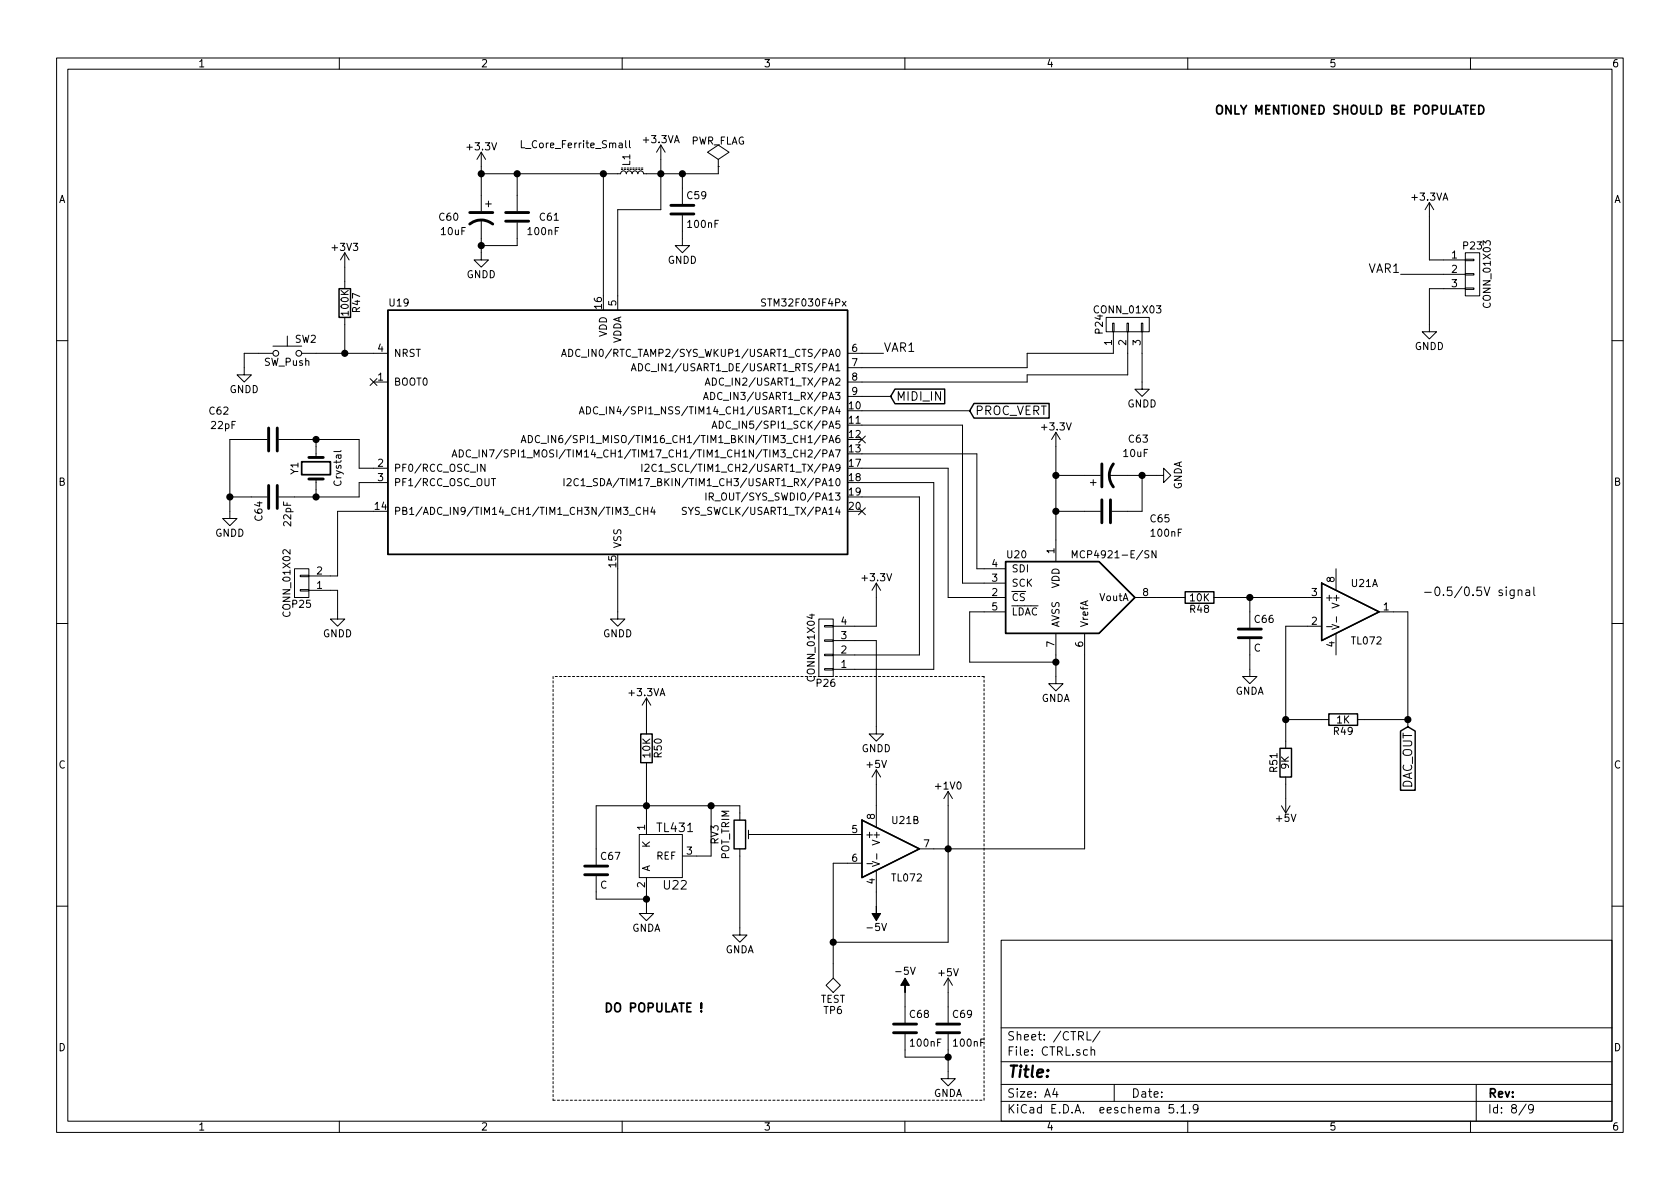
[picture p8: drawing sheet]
<svg xmlns="http://www.w3.org/2000/svg" width="297mm" height="210mm" viewBox="0 0 297 210" stroke-linecap="round" stroke-linejoin="round" font-family="sans-serif">
<g fill="none" stroke="#000" stroke-width=".18">
<path d="M10 10.3h277v189.9h-277zM12 12.2h273v186.1h-273zM60 10.3v1.9M110 10.3v1.9M160 10.3v1.9M210 10.3v1.9M260 10.3v1.9M85.1 38.9v7.1h1.3l-1.3 1.2-1.3-1.2h1.3M85.1 26.9l.8 1.3M85.1 26.9v10.4M85.1 26.9l-.8 1.3M85.9 36.1h1"/>
<path d="M86.4 35.6v1M91.4 30.7v6.6M91.4 39.4v4h-6.3M106.7 30.7v21.6M109.9 30h.2M110.4 30h.2M110.6 24.9v1.1l.2 .1M110.9 30h.2M111.3 24.9v1.1l.2 .1M111.4 30h.2M111.9 30h.2M111.9 29.7h.2"/>
<path d="M112.4 30h.2M112.4 29.7h.2M112.9 30h.3M112.9 29.7h.3M113.4 30h.3M113.4 29.7h.3M116.8 25.6v11.5h-7.6v17.8M116.8 25.6l-.7 1.3M116.8 25.6l.8 1.3M120.6 38.1v5.3h1.3l-1.3 1.3-1.2-1.3h1.2M120.6 30.7v5.4M127 29.5v1.2h-13.2l-.1-.3-.3-.2-.4 .1-.2 .4-.1-.3-.4-.2-.3 .1-.2 .4-.1-.3-.4-.2-.4 .1-.2 .4-.1-.3-.3-.2-.4 .1-.2 .4h-24.6"/>
<path d="M127 28.2l1.9-1.3-1.9-1.3-1.9 1.3 1.9 1.3v1.3M127 29.5h.1M252.7 35.8l-.7 1.3M252.7 35.8v10.2h6.4M252.7 35.8l.8 1.3M50.8 59.4v1.8M61 44.7l-.8 1.3M61 44.7v6.3M61 56.1v6.4M61 44.7l.7 1.3M148.9 53.3l.7 .8M149.6 53.3l-.7 .8"/>
<path d="M195.6 56.1h7.6v2.6h-7.6zM196.7 57.1h.3v1.6h-.3zM196.8 58.7v3.8h-15.2v2.5h-31.7M199.3 57.1h.2v1.6h-.2zM199.4 58.7v7.6h-17.8v1.3h-31.7M201.8 57.1h.3v1.6h-.3zM201.9 58.7v10.1h1.3l-1.3 1.3-1.2-1.3h1.2M247.6 48.5h11.5M259.1 50.9h1.5v.3h-1.5zM259.1 48.4h1.5v.2h-1.5zM259.1 45.8h1.5v.3h-1.5zM259.1 44.7h2.5v7.6h-2.5z"/>
<path d="M259.1 51h-6.4v7.7h1.3l-1.3 1.2-1.2-1.2h1.2M10 60.2h2M47.2 77.7h-6.6v14h1.3l-1.3 1.3-1.2-1.3h1.2M48.3 62.5h-5.1v3.8h1.2l-1.2 1.3-1.3-1.3h1.3M48.3 61.2h5M49.3 77.7h14.2v5.1h5.1M53.3 62.5h15.3M55.9 77.7v3.2M60.3 79.7l-.2 .2h-1.1M65.4 66.9l1.2 1.3M66 67.6h2.6M66.6 66.9l-1.2 1.3"/>
<path d="M81.2 79.5a.64 .64 0 0 1 .7 .7 .64 .64 0 0 1-.7 .6zM83.2 79.7a.51 .51 0 0 0-.6 0 .51 .51 0 0 0-.2 .6 .46 .46 0 0 0 .3 .5 .46 .46 0 0 0 .5-.1M84.7 79.5v1.3M86 79.5v1.3l-.7-1.3v1.3M86.5 79.5h.9l-.6 1.3M92.2 78.3l.4-1.3 .4 1.3M92.3 77.9h.6M93.4 77a.64 .64 0 0 1 .8 .6 .64 .64 0 0 1-.8 .7zM95.4 77.1a.51 .51 0 0 0-.6 0 .51 .51 0 0 0-.2 .6 .46 .46 0 0 0 .3 .5 .46 .46 0 0 0 .5 0M95.7 78.4h.9M96.9 77v1.3M98.2 77v1.3l-.7-1.3v1.3"/>
<path d="M99.3 63l.4-1.2 .4 1.2M99.4 62.7h.6M100.6 61.8a.64 .64 0 0 1 .7 .6 .64 .64 0 0 1-.7 .6zM102.4 73.2l.4-1.3 .5 1.3M102.5 61.9a.5 .5 0 0 0-.6 0 .5 .5 0 0 0-.1 .6 .45 .45 0 0 0 .2 .5 .45 .45 0 0 0 .5-.1M102.5 72.8h.6M103.7 71.9a.64 .64 0 0 1 .7 .7 .64 .64 0 0 1-.7 .6zM105.7 72.1a.6 .6 0 0 0-.8 .4 .6 .6 0 0 0 .6 .7l.2-.1M105.9 73.3h1M111.6 65.6l.4-1.3 .5 1.3M111.7 65.2h.6M112.9 64.3a.64 .64 0 0 1 .7 .6 .64 .64 0 0 1-.7 .7z"/>
<path d="M124.4 70.7l.4-1.3 .4 1.3M124.5 70.3h.6M124.7 68.1l.4-1.3 .4 1.3M124.8 67.8h.6M125.7 69.4a.64 .64 0 0 1 .7 .6 .64 .64 0 0 1-.7 .7zM125.9 75.7l.4-1.2 .4 1.2M126 75.4h.6M127.2 74.5a.64 .64 0 0 1 .7 .6 .64 .64 0 0 1-.7 .6zM149.9 62.5h6.3M149.9 70.1h7.6M151.8 77.1l1.2 1.2M152.4 75.2h17.8v27.9h7.6"/>
<path d="M152.4 72.6h19M153 77.1l-1.2 1.2M186.7 76.4l.8 1.3M186.7 76.4v22.9M186.7 76.4l-.8 1.3M285 60.2h2M40.6 87.9h6.6M55.9 84.7v3.2M66 90.4h-6.3v11.4h-5.1M68.6 85.3h-5.1v2.6h-14.2M79.9 80.8l.5-1.3 .4 1.3M80.1 80.5h.6"/>
<path d="M83.4 80.9h1M85.8 82.1v1.3l-.8-1.3v1.3M86.9 84.6h.7M99.7 84.6v1.3M100.3 84.8l.4-.2 .3 .4-.8 .9h.8M102.3 84.8a.51 .51 0 0 0-.7 0 .51 .51 0 0 0-.1 .6 .46 .46 0 0 0 .2 .5 .46 .46 0 0 0 .6-.1M102.7 85l.4-.4v1.3M102.7 85.9h.8M103.7 86h1M110.2 89.7h.8l-.4 .5 .4 .1v.6l-.2 .1-.6-.1M111.3 91.1h.9M113.3 89.8a.6 .6 0 0 0-.9 .5 .6 .6 0 0 0 .6 .7l.3-.1"/>
<path d="M113.5 82.1v1.3M113.8 89.7v1.3M113.8 90.3h.7M114 82.2l.5-.1 .3 .3-.1 .2-.7 .8h.8M114.5 89.7v1.3M115.4 89.7l-.3 .8h.8M115.7 90.1v.9M116 82.2a.6 .6 0 0 0-.8 .4 .6 .6 0 0 0 .6 .8l.2-.2M121.4 89.8l-.5-.1-.3 .3 .2 .3 .5 .2v.4l-.2 .1-.5-.1M124.8 87.2v1.2M125.4 87.8l.7-.1v-.4l-.2-.1h-.5v1.2M125.7 87.8l.4 .6"/>
<path d="M151.8 89.8l1.2 1.2M152.4 85.3h12.7v33.1h-17.8M152.4 87.9h10.2v27.9h-15.3M152.4 82.8h15.2v22.9h10.2M152.4 80.3h20.3v20.3h5.1M153 89.8l-1.2 1.2M186.7 84.1h7.9M186.7 90.4h7.9M189.6 98.6v-1.2l.4 .9 .4-.9v1.2M192.8 85.3h1M193.3 84.8v1M196.1 84.1h9.6v-1.3l1.3 1.3-1.3 1.2v-1.2"/>
<path d="M201.9 84.1v6.3h-5.3M204.4 97.4v1.2l-.7-1.2v1.2M10 110.3h2M52.1 100.6h2.5v5.1h-2.5zM53.1 101.7h1.5v.3h-1.5zM53.1 104.3h1.5v.2h-1.5zM54.6 104.4h5.1v5.1h1.3l-1.3 1.2-1.3-1.2h1.3M109.2 100.6v8.9h1.3l-1.3 1.2-1.3-1.2h1.3M144.8 109.5h2.5v10.1h-2.5zM145.8 110.6h1.5v.3h-1.5zM145.8 113.2h1.5v.2h-1.5zM145.8 115.7h1.5v.2h-1.5z"/>
<path d="M145.8 118.2h1.5v.3h-1.5zM147.3 113.3h7.6v16.5h1.3l-1.3 1.3-1.2-1.3h1.2M154.9 103.1v7.6h-7.6M154.9 103.1l-.7 1.3M154.9 103.1l.8 1.3M177.8 108.2h-6.4v8.9h15.3M186.7 112v8.9h1.3l-1.3 1.3-1.3-1.3h1.3M191.8 112v38.1h-29.2M200.7 105.7h8.8M214.6 105.7h19.1M221 113v6.6h1.2l-1.2 1.3-1.3-1.3h1.3M221 105.7v5.3"/>
<path d="M233.7 110.7h-6.4v21.6M234.5 110.8h1M235.5 110.4l1.3 .5-1.3 .4M236.2 100.6v3.8M236.2 112v3.8M236.3 109.1v.9M243.8 108.2h5.1v20.3M267.7 104.3v1.2l-.3 .3h-.3M267.7 104.4l-.4-.1-.2 .1v.8a.48 .48 0 0 0 .6 .1M268.4 104.4h.1a.37 .37 0 0 1 .6 .1v.8M268.4 104.3v1M269.8 104.4h.6l.1 .9"/>
<path d="M270.5 104.7h-.5a.31 .31 0 0 0-.3 .3 .31 .31 0 0 0 .3 .3h.5M271.2 103.8v1.3l.2 .2M285 110.3h2M114.3 123.4l-.8 1.3M114.3 123.4v6.4M114.3 134.9v12.7M114.3 123.4l.8 1.3M154.9 136.1l-.7 1.3M154.9 136.1v10.2M154.9 136.1l.8 1.3M167.6 139.9v26.7h-20.3M167.6 139.9l-.7 1.3"/>
<path d="M167.6 139.9l.8 1.3M227.3 127.2h7.6M227.3 137.4v6.4M240 127.2h8.9M105.4 154.9v4.1h8.9M113 147.6h7.6v7.6h-7.6zM114.3 155.2v6.3h1.3l-1.3 1.3-1.3-1.3h1.3M125.7 142.5v8.9h-5.1M130.8 150.1v15.2h1.3l-1.3 1.3-1.3-1.3h1.3M130.8 145v-2.5h-25.4v10.4M132.3 147.6h20.1M132.3 146.8v1.5"/>
<path d="M152.4 152.6h-5.1v20.4M153.3 152.7h1M154.2 152.3l1.3 .5-1.3 .4M154.9 153.9v6.4M155 151v.9M226.6 142.5l.7 1.3M228.1 142.5l-.8 1.3M10 160.2h2M146 174.2l1.3-1.2 1.3 1.2-1.3 1.3zM160 175.5v5.3M167.6 173v7.8M167.6 173l-.7 1.2"/>
<path d="M167.6 173l.8 1.2M177 166.3h108v32h-108zM285 160.2h2M60 198.3v1.9M110 198.3v1.9M160 198.3v1.9M160 182.9v4h7.6M167.6 182.9v7.8h1.3l-1.3 1.3-1.2-1.3h1.2M177 194.8h108M177 191.8h108M177 187.8h108M177 181.8h108"/>
<path d="M186.5 192.5l-.4 1h1M186.8 193v1M192.2 182.4v1.5h.7M192.9 185.7l.2-.1 .4 .1v.9M192.9 185.1v1.5M194.5 182.3l-1.3 2M197 191.8v3M207.5 195.3h-.7l-.1 .7 .2-.1 .5 .1 .1 .2v.5l-.2 .1-.6-.1M208.2 196.7v.1M208.8 195.8l.4-.5v1.5M208.8 196.8h.9M210 198.3v1.9"/>
<path d="M210.3 196.7v.1M211.8 196v.1a.48 .48 0 0 1-.7 .1l-.1-.2 .1-.6a.48 .48 0 0 1 .7 .1 1.27 1.27 0 0 1-.3 1.2l-.4 .1M260 198.3v1.9M261 191.8v6.5M269.8 195.2l-1.2 2M271.1 196l-.3 .3-.4-.1-.1-.2v-.4l.1-.2 .4-.1 .2 .2a1.19 1.19 0 0 1-.2 1.2l-.4 .1"/>
<circle cx="48.8" cy="62.5" r=".51"/>
<circle cx="52.8" cy="62.5" r=".51"/>
</g>
<g fill="none" stroke="#000" stroke-width=".25">
<path d="M59.9 51h2.1v5.1h-2.1zM68.6 54.9h81.3v43.1h-81.3zM158.2 68.8h8.8v2.6h-8.8l-.7-1.3zM172.2 71.3h13.3v2.6h-13.3l-.8-1.3zM177.8 99.3h16.5l6.4 6.4-6.4 6.3h-16.5zM209.5 104.6h5.1v2.1h-5.1zM233.7 103.1l10.1 5.1-10.1 5.1zM113.3 129.8h2v5.1h-2zM226.3 132.3h2v5.1h-2zM234.9 126.2h5.1v2.1h-5.1zM247.6 129.3l1.3-.8 1.3 .8v10.4h-2.6zM129.8 145h2v5.1h-2z"/>
<path d="M152.4 145l10.2 5.1-10.2 5.1z"/>
</g>
<g fill="none" stroke="#000" stroke-width=".51">
<path d="M83.1 39.6a3.3 3.3 0 0 1 4 0M83.1 37.6h4M89.4 39.1h4.1M89.4 37.6h4.1M118.6 37.8h4.1M118.6 36.3h4.1M47.5 75.7v4.1M49 75.7v4.1M47.5 85.8v4.1M49 85.8v4.1M54.6 80.9h2.5M54.6 84.7h2.5"/>
<path d="M194.8 82v4.1M194.8 88.4v4.1M196.3 88.4v4.1M196.8 82a3.3 3.3 0 0 0 0 4.1M218.9 112.8h4.1M218.9 111.2h4.1M103.4 154.7h4M103.4 153.2h4M158 182.6h4.1M158 181.1h4.1M165.6 182.6h4.1M165.6 181.1h4.1"/>
</g>
<path d="M261.5 18.6a.77 .77 0 0 1 .9 .8 .77 .77 0 0 1-.9 .8zM53.3 81.7h5.1v2.2h-5.1zM124 178.8v.1M124 177.4v.9" fill="none" stroke="#000" stroke-width=".3"/>
<path d="M154.9 160.3v1.2h.8l-.8 1.3-.7-1.3h.7zM160 173l.8 1.2h-.8v1.3v-1.3h-.7z" fill="#000" stroke="#000" stroke-width=".18"/>
<path d="M97.8 119.6v75M174 119.6h-76.2M97.8 194.6h76.2M174 194.6v-75" fill="none" stroke="#000" stroke-width=".18" stroke-dasharray=".4 .4"/>
<g fill="#000" stroke="#000" stroke-width=".25">
<circle cx="85.1" cy="30.7" r=".51"/>
<circle cx="91.4" cy="30.7" r=".51"/>
<circle cx="106.7" cy="30.7" r=".51"/>
<circle cx="116.8" cy="30.7" r=".51"/>
<circle cx="120.7" cy="30.7" r=".51"/>
<circle cx="85.1" cy="43.4" r=".51"/>
<circle cx="55.9" cy="77.7" r=".51"/>
<circle cx="61" cy="62.5" r=".51"/>
<circle cx="40.6" cy="87.9" r=".51"/>
<circle cx="55.9" cy="87.9" r=".51"/>
<circle cx="186.7" cy="90.4" r=".51"/>
<circle cx="186.7" cy="84.1" r=".51"/>
<circle cx="201.9" cy="84.1" r=".51"/>
<circle cx="186.7" cy="117.1" r=".51"/>
<circle cx="221" cy="105.7" r=".51"/>
<circle cx="227.3" cy="127.2" r=".51"/>
<circle cx="248.9" cy="127.2" r=".51"/>
<circle cx="114.3" cy="159" r=".51"/>
<circle cx="114.3" cy="142.5" r=".51"/>
<circle cx="125.7" cy="142.5" r=".51"/>
<circle cx="167.6" cy="150.1" r=".51"/>
<circle cx="147.3" cy="166.6" r=".51"/>
<circle cx="167.6" cy="186.9" r=".51"/>
</g>
<text font-size="2.8" x="178" y="190.5">Title:</text>
<g font-size="2.1">
<text x="214.6" y="20.2">ONLY MENTIONED SHOULD BE POPULATED</text>
<text x="242" y="48.3">VAR1</text>
<text x="156.2" y="62.2">VAR1</text>
<text x="158.4" y="70.9">MIDI_IN</text>
<text x="172.4" y="73.4">PROC_VERT</text>
<text x="251.5" y="105.4">-0.5/0.5V signal</text>
<text x="249.7" y="139.7" transform="rotate(-90 249.7 139.7)">DAC_OUT</text>
<text x="116.3" y="147.1">TL431</text>
<text x="117.4" y="157.3">U22</text>
<text x="106.7" y="179">DO POPULATE !</text>
<text x="178" y="184">Sheet: /CTRL/</text>
<text x="178" y="186.7">File: CTRL.sch</text>
<text x="178" y="196.9">KiCad E.D.A. eeschema 5.1.9</text>
<text x="178" y="194.1">Size: A4</text>
<text x="200" y="194.1">Date:</text>
<text x="263" y="194.1">Rev:</text>
<text x="263" y="196.9">Id: 8/9</text>
</g>
<g font-size="1.8">
<text x="35" y="11.9">1</text>
<text x="85" y="11.9">2</text>
<text x="135" y="11.9">3</text>
<text x="185" y="11.9">4</text>
<text x="235" y="11.9">5</text>
<text x="285" y="11.9">6</text>
<text x="82.8" y="26.6">+3.3V</text>
<text x="92.6" y="26.2">L_Core_Ferrite_Small</text>
<text x="111.4" y="29.3" transform="rotate(-90 111.4 29.3)">L1</text>
<text x="113.9" y="25.3">+3.3VA</text>
<text x="122" y="25.6">PWR_FLAG</text>
<text x="10.4" y="35.9">A</text>
<text x="121.6" y="35.2">C59</text>
<text x="249.8" y="35.5">+3.3VA</text>
<text x="285.4" y="35.9">A</text>
<text x="77.7" y="39">C60</text>
<text x="78.1" y="41.6">10uF</text>
<text x="93.5" y="41.6">100nF</text>
<text x="95.5" y="39">C61</text>
<text x="121.7" y="40.3">100nF</text>
<text x="58.9" y="44.4">+3V3</text>
<text x="118.1" y="46.7">GNDD</text>
<text x="256.7" y="45.7">1</text>
<text x="258.8" y="44.1">P23</text>
<text x="82.5" y="49.2">GNDD</text>
<text x="256.7" y="48.3">2</text>
<text x="256.7" y="50.8">3</text>
<text x="61.6" y="55.7" transform="rotate(-90 61.6 55.7)">100K</text>
<text x="63.7" y="55.2" transform="rotate(-90 63.7 55.2)">R47</text>
<text x="68.9" y="54.2">U19</text>
<text x="106.4" y="54.6" transform="rotate(-90 106.4 54.6)">16</text>
<text x="107.3" y="59.6" transform="rotate(-90 107.3 59.6)">VDD</text>
<text x="109" y="54.1" transform="rotate(-90 109 54.1)">5</text>
<text x="135.1" y="54.2">STM32F030F4Px</text>
<text x="193.7" y="55.4">CONN_01X03</text>
<text x="195" y="58.9" transform="rotate(-90 195 58.9)">P24</text>
<text x="263.6" y="54.1" transform="rotate(-90 263.6 54.1)">CONN_01X03</text>
<text x="46.7" y="64.7">SW_Push</text>
<text x="52.2" y="60.6">SW2</text>
<text x="66.8" y="62.2">4</text>
<text x="69.6" y="63.1">NRST</text>
<text x="102.7" y="63.1">ADC_IN0/RTC_TAMP2/SYS_WKUP1/USART1_CTS/PA0</text>
<text x="109.9" y="60.9" transform="rotate(-90 109.9 60.9)">VDDA</text>
<text x="114.2" y="65.7">ADC_IN1/USART1_DE/USART1_RTS/PA1</text>
<text x="150.6" y="62.2">6</text>
<text x="150.6" y="64.8">7</text>
<text x="196.6" y="61.1" transform="rotate(-90 196.6 61.1)">1</text>
<text x="199.1" y="61.1" transform="rotate(-90 199.1 61.1)">2</text>
<text x="201.7" y="61.1" transform="rotate(-90 201.7 61.1)">3</text>
<text x="250.1" y="61.9">GNDD</text>
<text x="40.6" y="69.5">GNDD</text>
<text x="66.8" y="67.3">1</text>
<text x="69.6" y="68.2">BOOT0</text>
<text x="126.3" y="70.7">ADC_IN3/USART1_RX/PA3</text>
<text x="126.5" y="68.2">ADC_IN2/USART1_TX/PA2</text>
<text x="150.6" y="67.3">8</text>
<text x="150.6" y="69.8">9</text>
<text x="37.1" y="73.3">C62</text>
<text x="37.4" y="75.9">22pF</text>
<text x="107.3" y="73.3">ADC_IN4/SPI1_NSS/TIM14_CH1/USART1_CK/PA4</text>
<text x="128.3" y="75.8">ADC_IN5/SPI1_SCK/PA5</text>
<text x="150.2" y="72.4">10</text>
<text x="150.2" y="74.9">11</text>
<text x="150.2" y="77.5">12</text>
<text x="184.4" y="76.1">+3.3V</text>
<text x="199.3" y="72.1">GNDD</text>
<text x="52.8" y="83.9" transform="rotate(-90 52.8 83.9)">Y1</text>
<text x="66.8" y="82.5">2</text>
<text x="69.6" y="83.4">PF0/RCC_OSC_IN</text>
<text x="88.1" y="80.9">ADC_IN7/SPI1_MOSI/TIM14_CH1/TIM17_CH1/TIM1_CH1N/TIM3_CH2/PA7</text>
<text x="98.6" y="78.4">ADC_IN6/SPI1_MISO/TIM16_CH1/TIM1_BKIN/TIM3_CH1/PA6</text>
<text x="116.8" y="83.4">I2C1_SCL/TIM1_CH2/USART1_TX/PA9</text>
<text x="150.2" y="80">13</text>
<text x="150.2" y="82.5">17</text>
<text x="198.7" y="80.8">10uF</text>
<text x="199.6" y="78.3">C63</text>
<text x="10.4" y="85.9">B</text>
<text x="60.4" y="85.8" transform="rotate(-90 60.4 85.8)">Crystal</text>
<text x="66.8" y="85.1">3</text>
<text x="69.6" y="86">PF1/RCC_OSC_OUT</text>
<text x="104.6" y="86">I2C1_SDA/TIM17_BKIN/TIM1_CH3/USART1_RX/PA10</text>
<text x="126.4" y="88.5">IR_OUT/SYS_SWDIO/PA13</text>
<text x="150.2" y="85.1">18</text>
<text x="150.2" y="87.6">19</text>
<text x="209" y="86.6" transform="rotate(-90 209 86.6)">GNDA</text>
<text x="285.4" y="85.9">B</text>
<text x="38" y="94.9">GNDD</text>
<text x="46.4" y="92" transform="rotate(-90 46.4 92)">C64</text>
<text x="51.5" y="93" transform="rotate(-90 51.5 93)">22pF</text>
<text x="66.3" y="90.2">14</text>
<text x="69.6" y="91.1">PB1/ADC_IN9/TIM14_CH1/TIM1_CH3N/TIM3_CH4</text>
<text x="122.1" y="91.1">SYS_SWCLK/USART1_TX/PA14</text>
<text x="150.2" y="90.2">20</text>
<text x="203.5" y="92.4">C65</text>
<text x="203.7" y="94.9">100nF</text>
<text x="56" y="101.6">2</text>
<text x="109" y="100.3" transform="rotate(-90 109 100.3)">15</text>
<text x="109.9" y="97" transform="rotate(-90 109.9 97)">VSS</text>
<text x="175.4" y="100.3">4</text>
<text x="178.1" y="98.7">U20</text>
<text x="178.8" y="101.2">SDI</text>
<text x="186.4" y="97.9" transform="rotate(-90 186.4 97.9)">1</text>
<text x="190.7" y="98.7">MCP4921-E/SN</text>
<text x="51.7" y="107.5">P25</text>
<text x="56" y="104.1">1</text>
<text x="152.6" y="102.8">+3.3V</text>
<text x="175.4" y="105.4">2</text>
<text x="175.4" y="102.9">3</text>
<text x="175.4" y="107.9">5</text>
<text x="178.8" y="106.3">CS</text>
<text x="178.8" y="103.8">SCK</text>
<text x="187.3" y="104.1" transform="rotate(-90 187.3 104.1)">VDD</text>
<text x="194.4" y="106.3">VoutA</text>
<text x="202.1" y="105.4">8</text>
<text x="210.5" y="106.3">10K</text>
<text x="231.9" y="105.4">3</text>
<text x="234.2" y="106.3">+</text>
<text x="236" y="103" transform="rotate(-90 236 103)">8</text>
<text x="236.9" y="107.1" transform="rotate(-90 236.9 107.1)">V+</text>
<text x="239" y="103.8">U21A</text>
<text x="244.6" y="107.9">1</text>
<text x="51.4" y="108.8" transform="rotate(-90 51.4 108.8)">CONN_01X02</text>
<text x="57.1" y="112.7">GNDD</text>
<text x="106.6" y="112.7">GNDD</text>
<text x="148.7" y="113">3</text>
<text x="148.7" y="110.5">4</text>
<text x="178.8" y="108.8">LDAC</text>
<text x="187.3" y="111" transform="rotate(-90 187.3 111)">AVSS</text>
<text x="192.4" y="111" transform="rotate(-90 192.4 111)">VrefA</text>
<text x="210.5" y="108.4">R48</text>
<text x="221.9" y="110.2">C66</text>
<text x="231.9" y="110.5">2</text>
<text x="239.1" y="114">TL072</text>
<text x="148.7" y="118.1">1</text>
<text x="148.7" y="115.6">2</text>
<text x="186.4" y="114.4" transform="rotate(-90 186.4 114.4)">7</text>
<text x="191.5" y="114.4" transform="rotate(-90 191.5 114.4)">6</text>
<text x="221.7" y="115.2">C</text>
<text x="236" y="114.4" transform="rotate(-90 236 114.4)">4</text>
<text x="111.3" y="123.1">+3.3VA</text>
<text x="144.1" y="120.2" transform="rotate(-90 144.1 120.2)">CONN_01X04</text>
<text x="144.4" y="121.5">P26</text>
<text x="184.1" y="124.1">GNDA</text>
<text x="218.4" y="122.9">GNDA</text>
<text x="235.9" y="130">R49</text>
<text x="236.4" y="127.9">1K</text>
<text x="10.4" y="135.9">C</text>
<text x="115" y="133.9" transform="rotate(-90 115 133.9)">10K</text>
<text x="117" y="133.9" transform="rotate(-90 117 133.9)">R50</text>
<text x="152.3" y="133">GNDD</text>
<text x="153.3" y="135.8">+5V</text>
<text x="225.9" y="136.5" transform="rotate(-90 225.9 136.5)">R51</text>
<text x="227.9" y="136" transform="rotate(-90 227.9 136)">9K</text>
<text x="285.4" y="135.9">C</text>
<text x="165.6" y="139.6">+1V0</text>
<text x="114" y="146.8" transform="rotate(-90 114 146.8)">1</text>
<text x="114.9" y="149.9" transform="rotate(-90 114.9 149.9)">K</text>
<text x="127.1" y="149.3" transform="rotate(-90 127.1 149.3)">RV3</text>
<text x="150.6" y="147.3">5</text>
<text x="152.9" y="148.2">+</text>
<text x="154.7" y="144.9" transform="rotate(-90 154.7 144.9)">8</text>
<text x="155.6" y="149" transform="rotate(-90 155.6 149)">V+</text>
<text x="157.8" y="145.7">U21B</text>
<text x="163.3" y="149.9">7</text>
<text x="225.7" y="145.3">+5V</text>
<text x="106.3" y="152.1">C67</text>
<text x="114.9" y="154.2" transform="rotate(-90 114.9 154.2)">A</text>
<text x="116.1" y="152">REF</text>
<text x="121.4" y="151.1">3</text>
<text x="129" y="152" transform="rotate(-90 129 152)">POT_TRIM</text>
<text x="150.6" y="152.4">6</text>
<text x="157.8" y="155.9">TL072</text>
<text x="106.1" y="157.1">C</text>
<text x="114" y="156.9" transform="rotate(-90 114 156.9)">2</text>
<text x="154.7" y="156.3" transform="rotate(-90 154.7 156.3)">4</text>
<text x="111.7" y="164.8">GNDA</text>
<text x="153.6" y="164.6">-5V</text>
<text x="128.2" y="168.6">GNDA</text>
<text x="158.6" y="172.4">-5V</text>
<text x="166" y="172.6">+5V</text>
<text x="145" y="177.3">TEST</text>
<text x="145.7" y="179.3">TP6</text>
<text x="10.4" y="185.9">D</text>
<text x="160.9" y="180">C68</text>
<text x="161.1" y="185.1">100nF</text>
<text x="168.6" y="180">C69</text>
<text x="168.7" y="185.1">100nF</text>
<text x="285.4" y="185.9">D</text>
<text x="165" y="194">GNDA</text>
<text x="35" y="199.9">1</text>
<text x="85" y="199.9">2</text>
<text x="135" y="199.9">3</text>
<text x="185" y="199.9">4</text>
<text x="235" y="199.9">5</text>
<text x="285" y="199.9">6</text>
</g>
</svg>
